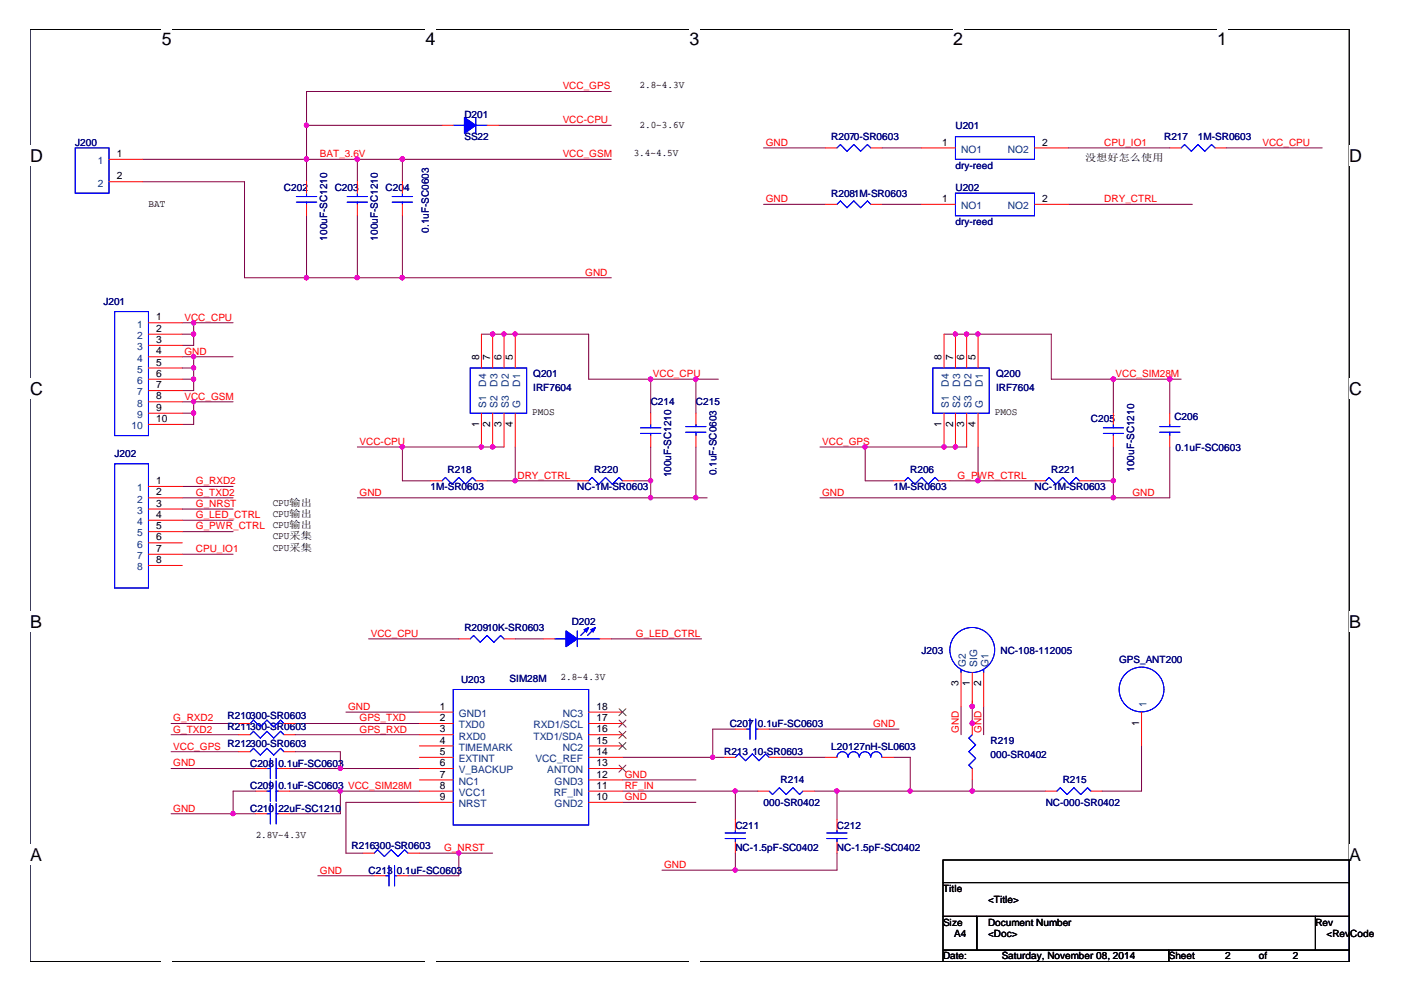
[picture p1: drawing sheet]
<svg xmlns="http://www.w3.org/2000/svg" width="297mm" height="210mm" viewBox="0 0 297 210" stroke-linecap="round" stroke-linejoin="round" font-family="sans-serif">
<path d="M6.3 6.2h279.2v197.3h-279.2z" fill="none" stroke="#000" stroke-width=".21"/>
<g fill="#fff">
<path d="M34.2 6.2h2.2v4.3h-2.2z"/>
<path d="M34.2 203.5h2.2v.1h-2.2z"/>
<path d="M90 6.2h2.2v4.3h-2.2z"/>
<path d="M90 203.5h2.2v.1h-2.2z"/>
<path d="M145.9 6.2h2.1v4.3h-2.1z"/>
<path d="M145.9 203.5h2.1v.1h-2.1z"/>
<path d="M201.7 6.2h2.1v4.3h-2.1z"/>
<path d="M201.7 203.5h2.1v.1h-2.1z"/>
<path d="M257.5 6.2h2.1v4.3h-2.1z"/>
<path d="M257.5 203.5h2.1v.1h-2.1z"/>
<path d="M6.3 30.9h2.8v4.2h-2.8z"/>
<path d="M285.5 30.9h2.7v4.2h-2.7z"/>
<path d="M6.3 80.2h2.8v4.2h-2.8z"/>
<path d="M285.5 80.2h2.7v4.2h-2.7z"/>
<path d="M6.3 129.5h2.6v4.2h-2.6z"/>
<path d="M285.5 129.5h2.5v4.2h-2.5z"/>
<path d="M6.3 178.8h2.6v4.2h-2.6z"/>
<path d="M285.5 178.8h2.5v4.2h-2.5z"/>
</g>
<g fill="none" stroke="#800040" stroke-width=".21">
<path d="M129.3 19.4h-64.4v19.1M30.2 33.7h99.1M30.2 38.5h21.5v20.3h77.6M64.9 26.5h28.6M75.6 33.7v4.8M85.1 33.7v4.8M105.5 26.5h23.8M161.5 31.3h13.2M186.6 31.3h8.4M226 31.3h21.5M259.4 31.3h20.3M64.9 45.6v13.2"/>
<path d="M75.6 45.6v13.2M85.1 45.6v13.2M161.5 43.2h13.2M186.6 43.2h8.4M226 43.2h26.3M38.6 75.5h10.7M38.6 68.3h10.7M38.6 70.7h2.4M38.6 77.9h2.4M41 75.5v7.1h-2.4M41 68.3v4.8h-2.4M101.9 70.7h22.6v9.5h27.5"/>
<path d="M199.7 70.7h22.7v9.5h27.5M38.6 85h10.7M38.6 80.2h2.4M38.6 87.4h2.4M41 85v4.8h-2.4M75.6 94.6h31M85.1 94.6v7.1h6M109 94.6v7.1M137.7 80.2v7.2M137.7 94.6v10.7M147.2 80.2v7.2M147.2 94.6v10.7"/>
<path d="M173.5 94.6h31M183 94.6v7.1h6M206.9 94.6v7.1M235.5 80.2v7.2M235.5 94.6v10.7M247.5 94.6v10.7h-74M247.5 80.2v7.2M38.6 102.9h10.7M38.6 105.3h10.7M38.6 112.5h10.7M38.6 117.3h10.7M38.6 107.7h10.7"/>
<path d="M38.6 110.1h10.7M75.6 105.3h74M103 101.7h19.1M134.1 101.7h3.6M201 101.7h17.9M230.8 101.7h4.7M78 135.2h19.1M109 135.2h6M129.3 135.2h19.1M36.2 153.1h14.3M36.2 155.5h14.3M36.2 159.1h14.3"/>
<path d="M62.4 153.1h26.3M62.4 155.5h26.3M62.4 159.1h9.6v3.5M73.2 150.7h15.5M155.6 154.3h-4.8v5.9M162.7 154.3h27.5M203.3 149.5v6M205.7 148.3v4.8M208.1 149.5v6M241.5 157.8v9.6h-8.3M36.2 172.2h17.9M36.2 162.6h17.9"/>
<path d="M54.1 167.4h-4.8v4.8M61.3 167.4h27.4M61.3 162.6h27.4M72 167.4v4.8h-10.7M88.7 169.8h-15.5v10.7h3.6M131.7 167.4h28.7M131.7 169.8h15.5M131.7 160.2h21.5M131.7 165h15.5M155.6 167.4v6M165.1 160.2h9.6M172.3 167.4h48.9"/>
<path d="M177.1 167.4v6M189 160.2h3.6v7.2M205.7 165v2.4M67.2 185.3h12M88.7 180.5h15.5M97.1 180.5v4.8h-10.8M155.6 180.5v3.6M177.1 180.5v3.6h-37.1"/>
</g>
<g fill="#f0f" stroke="#f0f" stroke-width=".21">
<circle cx="85.1" cy="33.7" r=".46"/>
<circle cx="75.6" cy="33.7" r=".47"/>
<circle cx="64.8" cy="58.7" r=".45"/>
<circle cx="85.1" cy="58.7" r=".45"/>
<circle cx="75.6" cy="58.7" r=".46"/>
<circle cx="64.8" cy="26.5" r=".46"/>
<circle cx="64.8" cy="33.7" r=".46"/>
<circle cx="72" cy="167.4" r=".45"/>
<circle cx="49.3" cy="172.2" r=".45"/>
<circle cx="150.8" cy="160.2" r=".45"/>
<circle cx="155.5" cy="167.4" r=".45"/>
<circle cx="177" cy="167.4" r=".46"/>
<circle cx="72" cy="162.6" r=".45"/>
<circle cx="155.5" cy="184.1" r=".45"/>
<circle cx="40.9" cy="68.3" r=".46"/>
<circle cx="40.9" cy="80.2" r=".46"/>
<circle cx="40.9" cy="75.4" r=".46"/>
<circle cx="40.9" cy="77.8" r=".45"/>
<circle cx="40.9" cy="87.4" r=".46"/>
<circle cx="40.9" cy="85" r=".45"/>
<circle cx="97" cy="180.5" r=".45"/>
<circle cx="40.9" cy="70.7" r=".45"/>
<circle cx="235.5" cy="105.3" r=".47"/>
<circle cx="206.9" cy="101.7" r=".46"/>
<circle cx="247.5" cy="80.2" r=".47"/>
<circle cx="235.5" cy="80.2" r=".47"/>
<circle cx="183" cy="94.6" r=".46"/>
<circle cx="202.1" cy="94.6" r=".45"/>
<circle cx="202.1" cy="70.7" r=".45"/>
<circle cx="206.9" cy="70.7" r=".46"/>
<circle cx="204.5" cy="70.7" r=".45"/>
<circle cx="199.7" cy="94.6" r=".46"/>
<circle cx="235.5" cy="101.7" r=".46"/>
<circle cx="109" cy="101.7" r=".45"/>
<circle cx="147.2" cy="80.2" r=".47"/>
<circle cx="104.2" cy="70.7" r=".46"/>
<circle cx="104.2" cy="94.6" r=".46"/>
<circle cx="85.1" cy="94.6" r=".45"/>
<circle cx="101.8" cy="94.6" r=".45"/>
<circle cx="106.6" cy="70.7" r=".45"/>
<circle cx="109" cy="70.7" r=".45"/>
<circle cx="137.6" cy="101.7" r=".45"/>
<circle cx="205.7" cy="153" r=".47"/>
<circle cx="205.7" cy="149.5" r=".46"/>
<circle cx="205.7" cy="167.4" r=".46"/>
<circle cx="192.5" cy="167.4" r=".45"/>
<circle cx="137.6" cy="80.2" r=".46"/>
<circle cx="147.2" cy="105.3" r=".47"/>
<circle cx="137.6" cy="105.3" r=".46"/>
</g>
<path d="M199.5 182h86v4.7h-86zM199.5 186.7h86v7.2h-86zM199.5 193.9h7.2v7.2h-7.2zM206.7 193.9h71.6v7.2h-71.6zM278.3 193.9h7.2v7.2h-7.2zM199.5 201.1h47.8v2.4h-47.8zM247.3 201.1h38.2v2.4h-38.2z" fill="none" stroke="#000" stroke-width=".21"/>
<g fill="none" stroke="#00f" stroke-width=".21">
<path d="M15.9 31.3h7.2v9.6h-7.2zM95.9 26.5h2.4M100.7 24.9v3.3M100.7 26.5h2.3M177.1 31.3l.7-.7 1.4 1.4 1.4-1.4 1.5 1.4 1.4-1.4 .7 .7M202.1 28.9h16.8v4.8h-16.8zM249.9 31.3l.7-.7 1.5 1.4 1.3-1.4 1.5 1.4 1.4-1.4 .7 .7M62.7 41.6h4.3M62.7 42.8h4.3M64.9 40.9v.7M64.9 42.8v.4M73.4 41.6h4.3"/>
<path d="M73.4 42.8h4.3M75.6 40.9v.7M75.6 42.8v.4M83 41.6h4.3M83 42.8h4.3M85.1 40.9v.7M85.1 42.8v.4M177.1 43.2l.7-.7 1.4 1.5 1.4-1.5 1.5 1.5 1.4-1.5 .7 .7M202.1 40.9h16.8v4.7h-16.8zM24.3 65.9h7.1v26.3h-7.1zM99.5 77.9h11.9v9.5h-11.9zM197.4 77.9h11.9v9.5h-11.9z"/>
<path d="M24.3 98.1h7.1v26.3h-7.1zM135.5 90.5h4.3M135.5 91.7h4.3M137.7 89.8v.7M137.7 91.7v.5M145.1 91.5h4.3M145.1 90.3h4.3M147.2 89.8v.5M147.2 91.5v.7M233.4 90.5h4.3M233.4 91.7h4.3M235.5 89.8v.7"/>
<path d="M235.5 91.7v.5M245.4 91.5h4.2M245.4 90.3h4.2M247.5 89.8v.5M247.5 91.5v.7M93.5 101.7l.7-.7 1.4 1.5 1.5-1.5 1.4 1.5 1.4-1.5 .8 .7M124.5 101.7l.8-.7 1.4 1.5 1.4-1.5 1.4 1.5 1.5-1.5 .7 .7M191.4 101.7l.7-.7 1.4 1.5 1.5-1.5 1.4 1.5 1.4-1.5 .7 .7M221.2 101.7l.8-.7 1.4 1.5 1.4-1.5 1.4 1.5 1.5-1.5 .7 .7M99.5 135.2l.7-.7 1.4 1.4 1.4-1.4 1.5 1.4 1.4-1.4 .7 .7M117.4 135.2h2.4M122.1 133.5v3.3"/>
<path d="M122.1 135.2h4.8M124.3 133l-1.4 1.5M125.7 133l-1.4 1.5M52.9 155.5l.7-.8 1.5 1.5 1.4-1.5 1.4 1.5 1.5-1.5 .7 .8M52.9 159.1l.7-.8 1.5 1.5 1.4-1.5 1.4 1.5 1.5-1.5 .7 .8M52.9 153.1l.7-.7 1.5 1.4 1.4-1.4 1.4 1.4 1.5-1.4 .7 .7M95.9 145.9h28.6v28.7h-28.6zM157.9 154.3h.8M158.7 152.1v4.3M159.9 154.3h.5M159.9 152.1v4.3M203.3 141.6v.7"/>
<path d="M205.7 155.5l-.7 .7 1.4 1.4-1.4 1.5 1.4 1.4-1.4 1.4 .7 .7M208.1 141.6v.7M56.5 172.2h.7M56.5 167.4h.7M56.5 162.6h.7M57.2 160.5v4.3M57.2 165.2v4.4M57.2 170v4.3M58.4 172.2h.5M58.4 160.5v4.3M58.4 165.2v4.4M58.4 170v4.3"/>
<path d="M58.4 167.4h.5M58.4 162.6h.5M153.4 177.4h4.3M153.4 176.2h4.3M155.6 175.7v.5M155.6 177.4v.8M155.6 160.2l.7-.7 1.4 1.5 1.5-1.5 1.4 1.5 1.4-1.5 .7 .7M162.7 167.4l.7 .7 1.5-1.4 1.4 1.4 1.5-1.4 1.4 1.4 .7-.7M174.9 177.4h4.3M174.9 176.2h4.3M177.1 160.2a1.16 1.16 0 0 1 1.1-1.1 1.16 1.16 0 0 1 1.2 1.1M177.1 175.7v.5"/>
<path d="M177.1 177.4v.8M179.5 160.2a1.16 1.16 0 0 1 1.1-1.1 1.16 1.16 0 0 1 1.2 1.1M181.8 160.2a1.19 1.19 0 0 1 1.2-1.1 1.19 1.19 0 0 1 1.2 1.1M184.2 160.2a1.16 1.16 0 0 1 1.2-1.1 1.16 1.16 0 0 1 1.2 1.1M223.6 167.4l.7-.7 1.5 1.4 1.4-1.4 1.4 1.4 1.5-1.4 .7 .7M79.2 180.5l.7-.7 1.4 1.4 1.5-1.4 1.4 1.4 1.4-1.4 .7 .7M81.6 185.3h.7M82.3 183.1v4.4M83.5 185.3h.4M83.5 183.1v4.4"/>
<circle cx="205.7" cy="137.5" r="4.8"/>
<circle cx="241.5" cy="145.9" r="4.7"/>
</g>
<g fill="none" stroke="#f00" stroke-width=".21">
<path d="M23.1 33.7h7.1M23.1 38.5h7.1M64.9 38.5v2.4M75.6 38.5v2.4M85.1 38.5v2.4M93.5 26.5h2.4M103 26.5h2.5M174.7 31.3h2.4M184.2 31.3h2.4M195 31.3h7.1M218.9 31.3h7.1M247.5 31.3h2.4"/>
<path d="M257 31.3h2.4M64.9 43.2v2.4M75.6 43.2v2.4M85.1 43.2v2.4M174.7 43.2h2.4M184.2 43.2h2.4M195 43.2h7.1M218.9 43.2h7.1M31.4 68.3h7.2M31.4 70.7h7.2M31.4 73.1h7.2M31.4 75.5h7.2"/>
<path d="M31.4 77.9h7.2M101.9 70.7v7.2M104.2 70.7v7.2M106.6 70.7v7.2M109 70.7v7.2M199.7 70.7v7.2M202.1 70.7v7.2M204.5 70.7v7.2M206.9 70.7v7.2M31.4 80.2h7.2M31.4 82.6h7.2M31.4 85h7.2"/>
<path d="M31.4 87.4h7.2M31.4 89.8h7.2M101.9 87.4v7.2M104.2 87.4v7.2M106.6 87.4v7.2M109 87.4v7.2M137.7 87.4v2.4M137.7 92.2v2.4M147.2 87.4v2.4M147.2 92.2v2.4M199.7 87.4v7.2M202.1 87.4v7.2"/>
<path d="M204.5 87.4v7.2M206.9 87.4v7.2M235.5 87.4v2.4M235.5 92.2v2.4M247.5 87.4v2.4M247.5 92.2v2.4M31.4 102.9h7.2M31.4 105.3h7.2M31.4 107.7h7.2M31.4 110.1h7.2M31.4 112.5h7.2M31.4 114.9h7.2"/>
<path d="M31.4 117.3h7.2M31.4 119.6h7.2M91.1 101.7h2.4M100.7 101.7h2.3M122.1 101.7h2.4M131.7 101.7h2.4M189 101.7h2.4M198.5 101.7h2.5M218.9 101.7h2.3M228.4 101.7h2.4M97.1 135.2h2.4M106.6 135.2h2.4"/>
<path d="M115 135.2h2.4M126.9 135.2h2.4M50.5 155.5h2.4M50.5 153.1h2.4M50.5 159.1h2.4M60.1 155.5h2.3M60.1 153.1h2.3M60.1 159.1h2.3M88.7 155.5h7.2M88.7 150.7h7.2M88.7 153.1h7.2M88.7 157.8h7.2"/>
<path d="M124.5 155.5h7.2M124.5 150.7h7.2M124.5 153.1h7.2M124.5 157.8h7.2M155.6 154.3h2.3M160.4 154.3h2.3M203.3 142.3v7.2M205.7 142.3v7.2M205.7 153.1v2.4M208.1 142.3v7.2M241.5 150.7v7.1M54.1 167.4h2.4"/>
<path d="M54.1 162.6h2.4M54.1 172.2h2.4M58.9 167.4h2.4M58.9 162.6h2.4M58.9 172.2h2.4M88.7 167.4h7.2M88.7 160.2h7.2M88.7 162.6h7.2M88.7 165h7.2M88.7 169.8h7.2M124.5 167.4h7.2M124.5 160.2h7.2"/>
<path d="M124.5 162.6h7.2M124.5 165h7.2M124.5 169.8h7.2M153.2 160.2h2.4M155.6 173.4v2.3M155.6 178.2v2.3M160.4 167.4h2.3M162.7 160.2h2.4M169.9 167.4h2.4M174.7 160.2h2.4M177.1 173.4v2.3M177.1 178.2v2.3"/>
<path d="M186.6 160.2h2.4M205.7 162.6v2.4M221.2 167.4h2.4M230.8 167.4h2.4M76.8 180.5h2.4M79.2 185.3h2.4M83.9 185.3h2.4M86.3 180.5h2.4"/>
</g>
<g fill="#00f" stroke="#00f" stroke-width=".21">
<path d="M98.3 24.9l2.4 1.6-2.4 1.7z" fill-rule="evenodd"/>
<path d="M98.3 24.9l2.4 1.6-2.4 1.7z" fill-rule="evenodd"/>
<path d="M119.8 133.5l2.3 1.7-2.3 1.6z" fill-rule="evenodd"/>
<path d="M125 133.2l1-.4-.5 .9z" fill-rule="evenodd"/>
<path d="M123.6 133.2l.9-.4-.4 .9z" fill-rule="evenodd"/>
<path d="M119.8 133.5l2.3 1.7-2.3 1.6z" fill-rule="evenodd"/>
<path d="M125 133.2l1-.4-.5 .9z" fill-rule="evenodd"/>
<path d="M123.6 133.2l.9-.4-.4 .9z" fill-rule="evenodd"/>
</g>
<path d="M131 157.1l1.5 1.5M131 154.7l1.5 1.5M131 152.4l1.5 1.5M131 150l1.5 1.4M132.4 157.1l-1.5 1.5M132.4 154.7l-1.5 1.5M132.4 152.4l-1.5 1.5M132.4 150l-1.5 1.4M131 161.9l1.5 1.5M132.4 161.9l-1.5 1.5" fill="none" stroke="#804000" stroke-width=".21"/>
<g font-size="3.8">
<text x="34.2" y="9.6">5</text>
<text x="90" y="9.6">4</text>
<text x="145.9" y="9.6">3</text>
<text x="201.7" y="9.6">2</text>
<text x="257.5" y="9.6">1</text>
<text x="6.3" y="34.3">D</text>
<text x="285.5" y="34.3">D</text>
<text x="6.3" y="83.5">C</text>
<text x="285.5" y="83.5">C</text>
<text x="6.3" y="132.9">B</text>
<text x="285.5" y="132.9">B</text>
<text x="6.3" y="182.2">A</text>
<text x="285.5" y="182.2">A</text>
</g>
<g font-size="2.2" fill="#004080">
<text x="20.7" y="34.7">1</text>
<text x="203.3" y="32.3">NO1</text>
<text x="213.2" y="32.3">NO2</text>
<text x="20.7" y="39.5">2</text>
<text x="203.3" y="44.3">NO1</text>
<text x="213.2" y="44.3">NO2</text>
<text x="29" y="69.3">1</text>
<text x="29" y="71.7">2</text>
<text x="29" y="74.1">3</text>
<text x="29" y="76.5">4</text>
<text x="29" y="78.9">5</text>
<text x="29" y="81.3">6</text>
<text x="29" y="83.7">7</text>
<text x="102.9" y="81.9" transform="rotate(-90 102.9 81.9)">D4</text>
<text x="105.2" y="81.9" transform="rotate(-90 105.2 81.9)">D3</text>
<text x="107.7" y="81.9" transform="rotate(-90 107.7 81.9)">D2</text>
<text x="110" y="81.9" transform="rotate(-90 110 81.9)">D1</text>
<text x="200.7" y="81.9" transform="rotate(-90 200.7 81.9)">D4</text>
<text x="203.2" y="81.9" transform="rotate(-90 203.2 81.9)">D3</text>
<text x="205.5" y="81.9" transform="rotate(-90 205.5 81.9)">D2</text>
<text x="207.9" y="81.9" transform="rotate(-90 207.9 81.9)">D1</text>
<text x="29" y="86">8</text>
<text x="29" y="88.4">9</text>
<text x="102.9" y="86.2" transform="rotate(-90 102.9 86.2)">S1</text>
<text x="105.2" y="86.2" transform="rotate(-90 105.2 86.2)">S2</text>
<text x="107.7" y="86.2" transform="rotate(-90 107.7 86.2)">S3</text>
<text x="110" y="86.2" transform="rotate(-90 110 86.2)">G</text>
<text x="200.7" y="86.2" transform="rotate(-90 200.7 86.2)">S1</text>
<text x="203.2" y="86.2" transform="rotate(-90 203.2 86.2)">S2</text>
<text x="205.5" y="86.2" transform="rotate(-90 205.5 86.2)">S3</text>
<text x="207.9" y="86.2" transform="rotate(-90 207.9 86.2)">G</text>
<text x="27.9" y="90.8">10</text>
<text x="29" y="103.9">1</text>
<text x="29" y="106.4">2</text>
<text x="29" y="108.7">3</text>
<text x="29" y="111.1">4</text>
<text x="29" y="113.5">5</text>
<text x="29" y="115.9">6</text>
<text x="29" y="118.3">7</text>
<text x="29" y="120.7">8</text>
<text x="204.3" y="141.2" transform="rotate(-90 204.3 141.2)">G2</text>
<text x="206.7" y="141.2" transform="rotate(-90 206.7 141.2)">SIG</text>
<text x="209.1" y="141.2" transform="rotate(-90 209.1 141.2)">G1</text>
<text x="242.5" y="149.5" transform="rotate(-90 242.5 149.5)">1</text>
<text x="97.1" y="151.7">GND1</text>
<text x="97.1" y="154.1">TXD0</text>
<text x="112.9" y="154.1">RXD1/SCL</text>
<text x="119" y="151.7">NC3</text>
<text x="97.1" y="156.5">RXD0</text>
<text x="97.1" y="158.8">TIMEMARK</text>
<text x="97.1" y="161.3">EXTINT</text>
<text x="112.9" y="156.5">TXD1/SDA</text>
<text x="113.3" y="161.3">VCC_REF</text>
<text x="119" y="158.8">NC2</text>
<text x="97.1" y="163.6">V_BACKUP</text>
<text x="97.1" y="166">NC1</text>
<text x="115.8" y="163.6">ANTON</text>
<text x="117.3" y="166">GND3</text>
<text x="97.1" y="168.4">VCC1</text>
<text x="97.1" y="170.8">NRST</text>
<text x="117.2" y="168.4">RF_IN</text>
<text x="117.3" y="170.8">GND2</text>
</g>
<g font-size="2.2">
<text x="24.7" y="33.2">1</text>
<text x="199.3" y="30.8">1</text>
<text x="220.5" y="30.8">2</text>
<text x="24.7" y="37.9">2</text>
<text x="199.3" y="42.7">1</text>
<text x="220.5" y="42.7">2</text>
<text x="33.1" y="67.8">1</text>
<text x="33.1" y="70.2">2</text>
<text x="33.1" y="72.6">3</text>
<text x="33.1" y="75">4</text>
<text x="33.1" y="77.4">5</text>
<text x="101.3" y="76.2" transform="rotate(-90 101.3 76.2)">8</text>
<text x="103.7" y="76.2" transform="rotate(-90 103.7 76.2)">7</text>
<text x="106.1" y="76.2" transform="rotate(-90 106.1 76.2)">6</text>
<text x="108.5" y="76.2" transform="rotate(-90 108.5 76.2)">5</text>
<text x="199.2" y="76.2" transform="rotate(-90 199.2 76.2)">8</text>
<text x="201.6" y="76.2" transform="rotate(-90 201.6 76.2)">7</text>
<text x="204" y="76.2" transform="rotate(-90 204 76.2)">6</text>
<text x="206.4" y="76.2" transform="rotate(-90 206.4 76.2)">5</text>
<text x="33.1" y="79.7">6</text>
<text x="33.1" y="82.1">7</text>
<text x="33.1" y="84.5">8</text>
<text x="33.1" y="86.9">9</text>
<text x="33.1" y="89.3">10</text>
<text x="101.3" y="90.3" transform="rotate(-90 101.3 90.3)">1</text>
<text x="103.7" y="90.3" transform="rotate(-90 103.7 90.3)">2</text>
<text x="106.1" y="90.3" transform="rotate(-90 106.1 90.3)">3</text>
<text x="108.5" y="90.3" transform="rotate(-90 108.5 90.3)">4</text>
<text x="199.2" y="90.3" transform="rotate(-90 199.2 90.3)">1</text>
<text x="201.6" y="90.3" transform="rotate(-90 201.6 90.3)">2</text>
<text x="204" y="90.3" transform="rotate(-90 204 90.3)">3</text>
<text x="206.4" y="90.3" transform="rotate(-90 206.4 90.3)">4</text>
<text x="33.1" y="102.4">1</text>
<text x="33.1" y="104.8">2</text>
<text x="33.1" y="107.2">3</text>
<text x="33.1" y="109.6">4</text>
<text x="33.1" y="112">5</text>
<text x="33.1" y="114.4">6</text>
<text x="33.1" y="116.8">7</text>
<text x="33.1" y="119.1">8</text>
<text x="202.8" y="145.2" transform="rotate(-90 202.8 145.2)">3</text>
<text x="205.2" y="145.2" transform="rotate(-90 205.2 145.2)">1</text>
<text x="207.6" y="145.2" transform="rotate(-90 207.6 145.2)">2</text>
<text x="93" y="150.2">1</text>
<text x="93" y="152.6">2</text>
<text x="93" y="155">3</text>
<text x="126.2" y="155">16</text>
<text x="126.2" y="152.6">17</text>
<text x="126.2" y="150.2">18</text>
<text x="241" y="153.6" transform="rotate(-90 241 153.6)">1</text>
<text x="93" y="157.3">4</text>
<text x="93" y="159.7">5</text>
<text x="126.2" y="159.7">14</text>
<text x="126.2" y="157.3">15</text>
<text x="93" y="162.1">6</text>
<text x="93" y="164.5">7</text>
<text x="93" y="166.9">8</text>
<text x="126.2" y="166.9">11</text>
<text x="126.2" y="164.5">12</text>
<text x="126.2" y="162.1">13</text>
<text x="93" y="169.3">9</text>
<text x="126.2" y="169.3">10</text>
</g>
<g font-size="2.1" fill="#f00">
<text x="119" y="18.9">VCC_GPS</text>
<text x="119" y="26">VCC-CPU</text>
<text x="67.7" y="33.2">BAT_3.6V</text>
<text x="119" y="33.2">VCC_GSM</text>
<text x="162" y="30.8">GND</text>
<text x="233.6" y="30.8">CPU_IO1</text>
<text x="267.1" y="30.8">VCC_CPU</text>
<text x="162" y="42.8">GND</text>
<text x="233.6" y="42.8">DRY_CTRL</text>
<text x="123.8" y="58.3">GND</text>
<text x="39" y="67.8">VCC_CPU</text>
<text x="39" y="75">GND</text>
<text x="138.1" y="79.8">VCC_CPU</text>
<text x="236" y="79.8">VCC_SIM28M</text>
<text x="39" y="84.6">VCC_GSM</text>
<text x="76.1" y="94.1">VCC-CPU</text>
<text x="173.9" y="94.1">VCC_GPS</text>
<text x="109.5" y="101.3">DRY_CTRL</text>
<text x="202.6" y="101.3">G_PWR_CTRL</text>
<text x="41.4" y="102.5">G_RXD2</text>
<text x="41.4" y="104.9">G_TXD2</text>
<text x="41.4" y="107.2">G_NRST</text>
<text x="76.1" y="104.9">GND</text>
<text x="173.9" y="104.9">GND</text>
<text x="239.6" y="104.9">GND</text>
<text x="41.4" y="112">G_PWR_CTRL</text>
<text x="41.4" y="109.6">G_LED_CTRL</text>
<text x="41.4" y="116.8">CPU_IO1</text>
<text x="78.4" y="134.7">VCC_CPU</text>
<text x="134.5" y="134.7">G_LED_CTRL</text>
<text x="36.7" y="152.6">G_RXD2</text>
<text x="36.7" y="155">G_TXD2</text>
<text x="73.7" y="150.2">GND</text>
<text x="76.1" y="152.6">GPS_TXD</text>
<text x="76.1" y="155">GPS_RXD</text>
<text x="184.7" y="153.8">GND</text>
<text x="202.9" y="155" transform="rotate(-90 202.9 155)">GND</text>
<text x="207.6" y="155" transform="rotate(-90 207.6 155)">GND</text>
<text x="36.7" y="158.6">VCC_GPS R212300-SR0603</text>
<text x="36.7" y="162.2">GND</text>
<text x="132.2" y="164.6">GND</text>
<text x="132.2" y="166.9">RF_IN</text>
<text x="36.7" y="171.7">GND</text>
<text x="132.2" y="169.3">GND</text>
<text x="67.7" y="184.8">GND</text>
<text x="94" y="180.1">G_NRST</text>
<text x="140.5" y="183.7">GND</text>
</g>
<g font-size="2.1">
<text x="135.3" y="18.6">2.8~4.3V</text>
<text x="135.3" y="27">2.0~3.6V</text>
<text x="134.1" y="32.9">3.4~4.5V</text>
<text x="229.6" y="34.1">没想好怎么使用</text>
<text x="31.4" y="43.7">BAT</text>
<text x="112.6" y="87.9">PMOS</text>
<text x="210.5" y="87.9">PMOS</text>
<text x="57.7" y="107">CPU输出</text>
<text x="57.7" y="109.4">CPU输出</text>
<text x="57.7" y="111.7">CPU输出</text>
<text x="57.7" y="116.5">CPU采集</text>
<text x="57.7" y="114.1">CPU采集</text>
<text x="118.6" y="144">2.8~4.3V</text>
<text x="54.1" y="177.4">2.8V~4.3V</text>
<text x="199.5" y="188.7">Title</text>
<text x="209" y="191.1">&lt;Title&gt;</text>
<text x="199.5" y="195.8">Size</text>
<text x="209" y="195.8">Document Number</text>
<text x="278.3" y="195.8">Rev</text>
<text x="199.5" y="203">Date:</text>
<text x="201.9" y="198.2">A4</text>
<text x="209" y="198.2">&lt;Doc&gt;</text>
<text x="211.9" y="203">Saturday, November 08, 2014</text>
<text x="247.3" y="203">Sheet</text>
<text x="259.2" y="203">2</text>
<text x="266.4" y="203">of</text>
<text x="273.5" y="203">2</text>
<text x="280.7" y="198.2">&lt;RevCode&gt;</text>
</g>
<g font-size="2.1" fill="#000080">
<text x="98.3" y="24.9">D201</text>
<text x="98.3" y="29.7">SS22</text>
<text x="175.9" y="29.7">R2070-SR0603</text>
<text x="202.1" y="27.3">U201</text>
<text x="246.3" y="29.7">R217</text>
<text x="253.4" y="29.7">1M-SR0603</text>
<text x="15.9" y="30.9">J200</text>
<text x="202.1" y="35.7">dry-reed</text>
<text x="60.1" y="40.4">C202</text>
<text x="70.8" y="40.4">C203</text>
<text x="81.6" y="40.4">C204</text>
<text x="175.9" y="41.6">R2081M-SR0603</text>
<text x="202.1" y="40.4">U202</text>
<text x="202.1" y="47.6">dry-reed</text>
<text x="69.2" y="50.9" transform="rotate(-90 69.2 50.9)">100uF-SC1210</text>
<text x="80" y="50.9" transform="rotate(-90 80 50.9)">100uF-SC1210</text>
<text x="90.7" y="49.2" transform="rotate(-90 90.7 49.2)">0.1uF-SC0603</text>
<text x="21.9" y="64.5">J201</text>
<text x="112.8" y="79.8">Q201</text>
<text x="112.8" y="82.7">IRF7604</text>
<text x="210.7" y="79.8">Q200</text>
<text x="210.7" y="82.7">IRF7604</text>
<text x="137.7" y="85.8">C214</text>
<text x="147.2" y="85.8">C215</text>
<text x="230.8" y="89.4">C205</text>
<text x="248.5" y="88.9">C206</text>
<text x="248.7" y="95.3">0.1uF-SC0603</text>
<text x="24.3" y="96.7">J202</text>
<text x="94.7" y="100.1">R218</text>
<text x="125.7" y="100.1">R220</text>
<text x="142" y="101" transform="rotate(-90 142 101)">100uF-SC1210</text>
<text x="151.6" y="100.6" transform="rotate(-90 151.6 100.6)">0.1uF-SC0603</text>
<text x="192.6" y="100.1">R206</text>
<text x="222.4" y="100.1">R221</text>
<text x="239.9" y="99.8" transform="rotate(-90 239.9 99.8)">100uF-SC1210</text>
<text x="91.1" y="103.7">1M-SR0603</text>
<text x="122.1" y="103.7">NC-1M-SR0603</text>
<text x="189" y="103.7">1M-SR0603</text>
<text x="218.9" y="103.7">NC-1M-SR0603</text>
<text x="98.3" y="133.5">R20910K-SR0603</text>
<text x="120.9" y="132.3">D202</text>
<text x="195" y="138.3">J203</text>
<text x="211.7" y="138.3">NC-108-112005</text>
<text x="236.8" y="140.2">GPS_ANT200</text>
<text x="97.5" y="144.5">U203</text>
<text x="107.8" y="144.3">SIM28M</text>
<text x="48.1" y="154.5">R211300-SR0603</text>
<text x="48.1" y="152.2">R210300-SR0603</text>
<text x="154.4" y="153.8">C207</text>
<text x="160.4" y="153.8">0.1uF-SC0603</text>
<text x="153.2" y="159.8">R213</text>
<text x="159.2" y="159.8">10-SR0603</text>
<text x="175.9" y="158.6">L20127nH-SL0603</text>
<text x="209.5" y="157.4">R219</text>
<text x="209.5" y="160.3">000-SR0402</text>
<text x="52.9" y="167">C209</text>
<text x="52.9" y="162.2">C208</text>
<text x="58.9" y="167">0.1uF-SC0603 VCC_SIM28M</text>
<text x="58.9" y="162.2">0.1uF-SC0603</text>
<text x="165.1" y="165.7">R214</text>
<text x="224.8" y="165.7">R215</text>
<text x="52.9" y="171.7">C210</text>
<text x="58.9" y="171.7">22uF-SC1210</text>
<text x="161.5" y="170.5">000-SR0402</text>
<text x="221.2" y="170.5">NC-000-SR0402</text>
<text x="74.4" y="179.6">R216300-SR0603</text>
<text x="155.6" y="175.3">C211</text>
<text x="177.1" y="175.3">C212</text>
<text x="78" y="184.9">C213</text>
<text x="84" y="184.9">0.1uF-SC0603</text>
<text x="155.6" y="180.1">NC-1.5pF-SC0402</text>
<text x="177.1" y="180.1">NC-1.5pF-SC0402</text>
</g>
</svg>
